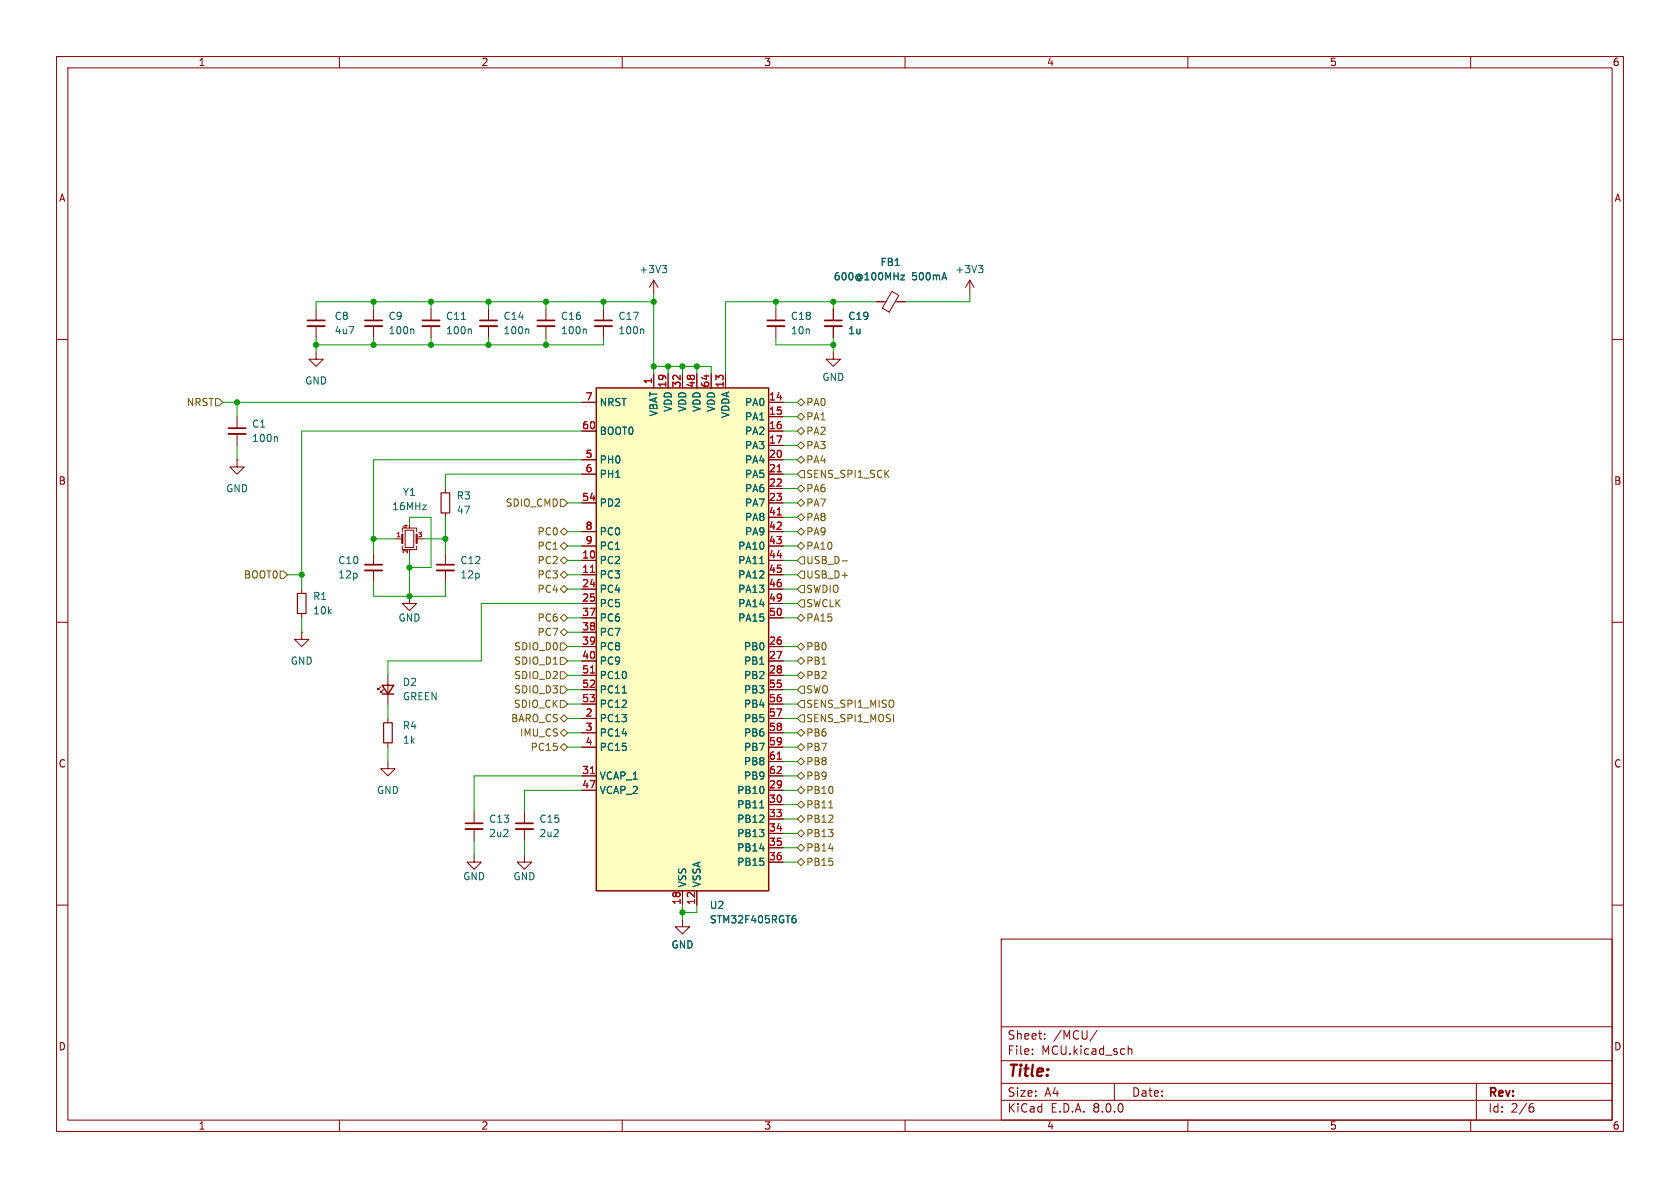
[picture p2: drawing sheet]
<svg xmlns="http://www.w3.org/2000/svg" width="297mm" height="210mm" viewBox="0 0 297 210" stroke-linecap="round" stroke-linejoin="round" font-family="sans-serif">
<g fill="none" stroke="#840000" stroke-width=".18">
<path d="M10 10h277v190h-277zM12 12h273v186h-273zM60 10v2M110 10v2M160 10v2M210 10v2M260 10v2M10 60h2M285 60h2M147.3 62.2v1.3h1.3l-1.3 1.3-1.3-1.3h1.3M10 110h2M285 110h2"/>
<path d="M10 160h2M285 160h2M177 166h108v32h-108zM60 198v2M110 198v2M160 198v2M177 194.5h108M177 191.5h108M177 187.5h108M177 181.5h108M182.5 186.3v.1M182.5 185.5v.1"/>
<path d="M184.7 183.6v.1M184.7 182.8v.1M194 182.1l-1.3 2M197 191.5v3M199.5 184.9v1.5M199.5 185.5l.2-.1 .3 .1 .1 .9M210 198v2M260 198v2M261 191.5v6.5M270.6 195.7h.3l.3 .3-.1 .5-.5 .1M271 195.1l-.4 .1"/>
</g>
<path d="M105.4 68.6h30.5v88.9h-30.5z" fill="#ffffc2"/>
<path d="M105.4 68.6h30.5v88.9h-30.5zM67.6 121.2h2l-1 1.5zM67.6 122.7h2" fill="none" stroke="#840000" stroke-width=".25"/>
<g fill="none" stroke="#840000" stroke-width=".18">
<path d="M55.9 54.6v2M55.9 57.7v2M66 54.6v2M66 57.7v2M76.2 54.6v2M76.2 57.7v2M86.4 54.6v2M86.4 57.7v2M96.5 54.6v2M96.5 57.7v2M106.7 54.6v2M106.7 57.7v2"/>
<path d="M115.6 49.5v2.6M115.6 49.5l-.8 1.3M115.6 49.5l.7 1.3M137.2 54.6v2M137.2 57.7v2M147.3 54.6v2M147.3 57.7v2M154.9 53.3h1.7M157.7 51.5l1.2 .7-1.7 3-1.2-.7zM158.3 53.3h1.7M171.4 49.5l-.7 1.3M171.4 49.5v2.6"/>
<path d="M171.4 49.5l.8 1.3M41.9 73.7v2M41.9 76.7v2M55.9 62.2v1.3h1.2l-1.2 1.3-1.3-1.3h1.3M102.9 71.1h2.5M102.9 76.2h2.5M115.6 66v2.6M118.1 66v2.6M120.6 66v2.6M123.2 66v2.6M125.7 66v2.6M128.3 66v2.6"/>
<path d="M135.9 71.1h2.5M135.9 73.7h2.5M135.9 76.2h2.5M135.9 78.7h2.5M41.9 81.3v1.3h1.3l-1.3 1.2-1.3-1.2h1.3M41.9 81.3h.1M66 97.8v2M69.8 95.3h1.3M71.1 96.5v.7h2.6v-.7M71.1 94v-.7h2.6v.7M71.6 93.7h1.6v3.1h-1.6zM73.7 95.3h1.2"/>
<path d="M78.7 86.4v.7M78.7 90.7v.7M78.7 97.8v2M102.9 99.1h2.5M102.9 81.3h2.5M102.9 83.8h2.5M102.9 88.9h2.5M102.9 94h2.5M102.9 96.5h2.5M135.9 99.1h2.5M135.9 81.3h2.5M135.9 83.8h2.5"/>
<path d="M135.9 86.4h2.5M135.9 88.9h2.5M135.9 91.4h2.5M135.9 94h2.5M135.9 96.5h2.5M53.3 111.8v1.2h1.3l-1.3 1.3-1.2-1.3h1.2M53.3 111.8h.1M53.3 104.1v.8M53.3 108.5v.7M66 100.8v2.1M68.6 119.4v5.1M72.4 105.4v1.3h1.3l-1.3 1.3-1.3-1.3h1.3"/>
<path d="M78.7 100.8v2.1M102.9 101.6h2.5M102.9 104.1h2.5M102.9 106.7h2.5M102.9 114.3h2.5M102.9 116.8h2.5M102.9 119.4h2.5M102.9 109.2h2.5M102.9 111.8h2.5M135.9 101.6h2.5M135.9 104.1h2.5M135.9 106.7h2.5"/>
<path d="M135.9 114.3h2.5M135.9 116.8h2.5M135.9 119.4h2.5M135.9 109.2h2.5M67.3 121.4l-.5 .5v-.2v.2h.3M67.8 121.9l-.5 .5v-.2v.2h.3M68.6 134.6v1.3h1.2l-1.2 1.3-1.3-1.3h1.3M68.6 127v.8M68.6 131.3v.8M102.9 127h2.5M102.9 139.7h2.5M102.9 129.5h2.5"/>
<path d="M102.9 137.2h2.5M102.9 132.1h2.5M102.9 121.9h2.5M102.9 124.5h2.5M135.9 127h2.5M135.9 139.7h2.5M135.9 129.5h2.5M135.9 137.2h2.5M135.9 132.1h2.5M135.9 121.9h2.5M135.9 124.5h2.5M135.9 134.6h2.5"/>
<path d="M83.8 151.1v1.3h1.3l-1.3 1.3-1.3-1.3h1.3M83.8 143.5v2M83.8 146.6v2M92.7 151.1v1.3h1.3l-1.3 1.3-1.3-1.3h1.3M92.7 143.5v2M92.7 146.6v2M120.6 157.5v2.5M123.2 157.5v2.5M135.9 142.2h2.5M135.9 144.8h2.5M135.9 147.3h2.5M135.9 149.9h2.5"/>
<path d="M135.9 152.4h2.5M120.6 162.6v1.2h1.3l-1.3 1.3-1.2-1.3h1.2"/>
</g>
<path d="M137.4 83.4h.7M137.4 91h.7M104.4 101.2h.7M104.4 119h.7M104.4 136.7h.7M137.4 134.2h.7" fill="none" stroke="#a90000" stroke-width=".18"/>
<g fill="none" stroke="#006464" stroke-width=".18">
<path d="M73 58.2l.2 .1v.7M81.6 56.5h.7M83.1 58.2l.2 .1v.7M93.3 58.2l.2 .1v.7M103.5 58.2l.1 .1v.7M113.6 58.2l.2 .1v.7M117.1 46.9h.8l-.5 .5M117.6 47.4l.3 .3v.3l-.3 .2M159.3 48.6h.6l-.6 .9h.6M173 46.9h.7l-.4 .5M173.5 47.4l.2 .3v.3l-.2 .2M48.9 77.2l.1 .2v.7"/>
<path d="M134.3 99.6h.7M110 122.5h.7M134.3 142.8h.7M140.3 162.4h.3l.1 .2v.4l-.4 .1M140.4 161.9h.2"/>
</g>
<g fill="none" stroke="#840000" stroke-width=".33">
<path d="M54.4 57.7h3M64.5 57.7h3.1M74.7 57.7h3M84.8 57.7h3.1M95 57.7h3M105.2 57.7h3M135.6 57.7h3.1M145.8 57.7h3M40.4 76.7h3M64.5 100.8h3.1M77.2 100.8h3.1M82.3 146.6h3"/>
<path d="M91.2 146.6h3"/>
</g>
<g fill="none" stroke="#840000" stroke-width=".3">
<path d="M54.4 56.6h3M64.5 56.6h3.1M74.7 56.6h3M84.8 56.6h3.1M95 56.6h3M105.2 56.6h3M135.6 56.6h3.1M145.8 56.6h3M40.4 75.7h3M64.5 99.8h3.1M77.2 99.8h3.1M82.3 145.5h3"/>
<path d="M91.2 145.5h3"/>
</g>
<path d="M78 87.1h1.5v3.6h-1.5zM52.6 104.9h1.5v3.6h-1.5zM67.8 127.8h1.5v3.5h-1.5z" fill="none" stroke="#840000" stroke-width=".2"/>
<path d="M71.1 94.5v1.5M73.7 94.5v1.5" fill="none" stroke="#840000" stroke-width=".38"/>
<g fill="none" stroke="#725600" stroke-width=".18">
<path d="M38.1 70.5h.6l.7 .6-.7 .7h-.6zM141 71.1l.6-.6 .6 .6-.6 .7zM141 78.7l.6-.6 .6 .6-.6 .7zM141 73.7l.6-.7 .6 .7-.6 .6zM141 76.2l.6-.6 .6 .6-.6 .6zM99.1 99.1l.6-.7 .6 .7-.6 .6zM99.1 96.5l.6-.6 .6 .6-.6 .7zM99.1 88.3h.6l.6 .6-.6 .6h-.6zM99.1 94l.6-.7 .6 .7-.6 .6zM141 81.3l.6-.7 .6 .7-.6 .6zM141 91.4l.6-.6 .6 .6-.6 .7zM141 96.5l.6-.6 .6 .6-.6 .7z"/>
<path d="M141 94l.6-.7 .6 .7-.6 .6zM141 86.4l.6-.7 .6 .7-.6 .6zM141.6 98.4h.6v1.3h-.6l-.6-.6zM141.6 83.2h.6v1.3h-.6l-.6-.7zM141.6 88.3l.6 .6-.6 .6-.6-.6zM148.9 99.2h.9M49.5 101h.7l.6 .6-.6 .6h-.7zM99.1 116.2h.6l.6 .6-.6 .7h-.6zM99.1 111.8l.6-.7 .6 .7-.6 .6zM99.1 113.7h.6l.6 .6-.6 .6h-.6zM99.1 104.1l.6-.6 .6 .6-.6 .7zM99.1 101.6l.6-.6 .6 .6-.6 .6z"/>
<path d="M99.1 109.2l.6-.6 .6 .6-.6 .7zM99.1 118.7h.6l.6 .7-.6 .6h-.6zM141 119.4l.6-.7 .6 .7-.6 .6zM141 116.8l.6-.6 .6 .6-.6 .7zM141 114.3l.6-.6 .6 .6-.6 .6zM141 109.2l.6-.6 .6 .6-.6 .7zM141.6 101h.6v1.2h-.6l-.6-.6zM141.6 106h.6v1.3h-.6l-.6-.6zM141.6 103.5h.6v1.3h-.6l-.6-.7zM99.1 123.8h.6l.6 .7-.6 .6h-.6zM99.1 127l.6-.6 .6 .6-.6 .6zM99.1 132.1l.6-.7 .6 .7-.6 .6z"/>
<path d="M99.1 121.3h.6l.6 .6-.6 .7h-.6zM99.1 129.5l.6-.6 .6 .6-.6 .7zM141 134.6l.6-.6 .6 .6-.6 .7zM141 129.5l.6-.6 .6 .6-.6 .7zM141 132.1l.6-.7 .6 .7-.6 .6zM141 137.2l.6-.7 .6 .7-.6 .6zM141 139.7l.6-.6 .6 .6-.6 .6zM141.6 121.3h.6v1.3h-.6l-.6-.7zM141.6 126.4h.6v1.2h-.6l-.6-.6zM141.6 123.8h.6v1.3h-.6l-.6-.6zM141 152.4l.6-.6 .6 .6-.6 .6zM141 147.3l.6-.6 .6 .6-.6 .7z"/>
<path d="M141 144.8l.6-.7 .6 .7-.6 .6zM141 142.2l.6-.6 .6 .6-.6 .7zM141.6 149.2l.6 .7-.6 .6-.6-.6zM146.5 142.8h.7"/>
</g>
<g fill="none" stroke="#009600" stroke-width=".18">
<path d="M55.9 59.7v2.5M66 53.3v1.3M66 59.7v1.3M76.2 53.3v1.3M76.2 59.7v1.3M86.4 53.3v1.3M86.4 59.7v1.3M96.5 53.3v1.3M96.5 59.7v1.3M106.7 59.7v1.3h-50.8M106.7 53.3v1.3M115.6 53.3h-59.7v1.3"/>
<path d="M115.6 52.1v13.9M137.2 53.3v1.3M137.2 59.7v1.3h10.1M147.3 53.3v1.3M147.3 59.7v2.5M154.9 53.3h-26.6v12.7M171.4 52.1v1.2h-11.4M39.4 71.1h63.5M41.9 71.1v2.6M41.9 78.7v2.6M102.9 76.2h-49.6v27.9M115.6 64.8h10.1v1.2"/>
<path d="M118.1 64.8v1.2M120.6 64.8v1.2M123.2 64.8v1.2M138.4 71.1h2.6M138.4 76.2h2.6M138.4 73.7h2.6M138.4 78.7h2.6M66 95.3h3.8M72.4 92.7v-1.3h3.8v8.9h-3.8M72.4 97.8v7.6M74.9 95.3h3.8M78.7 91.4v6.4"/>
<path d="M100.3 88.9h2.6M100.3 99.1h2.6M100.3 96.5h2.6M100.3 94h2.6M102.9 81.3h-36.9v16.5M102.9 83.8h-24.2v2.6M138.4 88.9h2.6M138.4 81.3h2.6M138.4 99.1h2.6M138.4 91.4h2.6M138.4 96.5h2.6M138.4 94h2.6"/>
<path d="M138.4 83.8h2.6M138.4 86.4h2.6M50.8 101.6h2.5M53.3 109.2v2.6M66 102.9v2.5h12.7v-2.5M100.3 109.2h2.6M100.3 114.3h2.6M100.3 104.1h2.6M100.3 101.6h2.6M100.3 116.8h2.6M100.3 119.4h2.6M100.3 111.8h2.6"/>
<path d="M102.9 106.7h-17.8v10.1h-16.5v2.6M138.4 106.7h2.6M138.4 109.2h2.6M138.4 114.3h2.6M138.4 104.1h2.6M138.4 101.6h2.6M138.4 116.8h2.6M138.4 119.4h2.6M68.6 124.5v2.5M68.6 132.1v2.5M100.3 132.1h2.6M100.3 129.5h2.6"/>
<path d="M100.3 124.5h2.6M100.3 127h2.6M100.3 121.9h2.6M102.9 139.7h-10.2v3.8M102.9 137.2h-19.1v6.3M138.4 139.7h2.6M138.4 137.2h2.6M138.4 132.1h2.6M138.4 134.6h2.6M138.4 129.5h2.6M138.4 124.5h2.6M138.4 127h2.6"/>
<path d="M138.4 121.9h2.6M83.8 148.6v2.5M92.7 148.6v2.5M138.4 144.8h2.6M138.4 142.2h2.6M138.4 152.4h2.6M138.4 147.3h2.6M138.4 149.9h2.6M120.6 160v2.6M123.2 160v1.3h-2.6"/>
</g>
<g fill="#009600" stroke="#009600" stroke-width=".18">
<circle cx="120.6" cy="64.8" r=".46"/>
<circle cx="115.6" cy="53.3" r=".46"/>
<circle cx="115.6" cy="64.8" r=".46"/>
<circle cx="118.1" cy="64.8" r=".46"/>
<circle cx="123.2" cy="64.8" r=".46"/>
<circle cx="96.5" cy="61" r=".46"/>
<circle cx="106.7" cy="53.3" r=".46"/>
<circle cx="96.5" cy="53.3" r=".46"/>
<circle cx="86.4" cy="61" r=".46"/>
<circle cx="86.4" cy="53.3" r=".46"/>
<circle cx="147.3" cy="61" r=".46"/>
<circle cx="120.6" cy="161.3" r=".46"/>
<circle cx="137.2" cy="53.3" r=".46"/>
<circle cx="147.3" cy="53.3" r=".46"/>
<circle cx="41.9" cy="71.1" r=".46"/>
<circle cx="66" cy="61" r=".46"/>
<circle cx="76.2" cy="53.3" r=".46"/>
<circle cx="76.2" cy="61" r=".46"/>
<circle cx="66" cy="53.3" r=".46"/>
<circle cx="55.9" cy="61" r=".46"/>
<circle cx="72.4" cy="100.3" r=".46"/>
<circle cx="72.4" cy="105.4" r=".46"/>
<circle cx="78.7" cy="95.3" r=".46"/>
<circle cx="66" cy="95.3" r=".46"/>
<circle cx="53.3" cy="101.6" r=".46"/>
</g>
<text font-size="2.8" fill="#840000" x="178" y="190.9">Title:</text>
<g font-size="2.1" fill="#840000">
<text x="178" y="184">Sheet:</text>
<text x="186.2" y="184">/MCU/</text>
<text x="178" y="186.7">File:</text>
<text x="184.1" y="186.7">MCU.kicad_sch</text>
<text x="178" y="196.9">KiCad</text>
<text x="178" y="194.1">Size:</text>
<text x="184.7" y="194.1">A4</text>
<text x="185.7" y="196.9">E.D.A.</text>
<text x="193.3" y="196.9">8.0.0</text>
<text x="200" y="194.1">Date:</text>
<text x="263" y="194.3">Rev:</text>
<text x="263" y="196.9">Id:</text>
<text x="267.1" y="196.9">2/6</text>
</g>
<g font-size="1.8" fill="#840000">
<text x="35" y="11.9">1</text>
<text x="85" y="11.9">2</text>
<text x="135" y="11.9">3</text>
<text x="185" y="11.9">4</text>
<text x="235" y="11.9">5</text>
<text x="285" y="11.9">6</text>
<text x="10.3" y="35.9">A</text>
<text x="285.3" y="35.9">A</text>
<text x="10.3" y="85.9">B</text>
<text x="285.3" y="85.9">B</text>
<text x="10.3" y="135.9">C</text>
<text x="285.3" y="135.9">C</text>
<text x="10.3" y="185.9">D</text>
<text x="285.3" y="185.9">D</text>
<text x="35" y="199.9">1</text>
<text x="85" y="199.9">2</text>
<text x="135" y="199.9">3</text>
<text x="185" y="199.9">4</text>
<text x="235" y="199.9">5</text>
<text x="285" y="199.9">6</text>
</g>
<g font-size="1.8" fill="#006464">
<text x="155.6" y="47.2">FB1</text>
<text x="112.9" y="48.5">+3V3</text>
<text x="147.3" y="49.8">600@100MHz</text>
<text x="161.2" y="49.8">500mA</text>
<text x="168.8" y="48.5">+3V3</text>
<text x="59.1" y="56.7">C8</text>
<text x="59.1" y="59.3">4u7</text>
<text x="68.6" y="56.7">C9</text>
<text x="68.6" y="59.3">100n</text>
<text x="78.7" y="59.3">100n</text>
<text x="78.7" y="56.7">C11</text>
<text x="88.9" y="59.3">100n</text>
<text x="88.9" y="56.7">C14</text>
<text x="99.1" y="59.3">100n</text>
<text x="99.1" y="56.7">C16</text>
<text x="109.2" y="59.3">100n</text>
<text x="109.2" y="56.7">C17</text>
<text x="139.7" y="56.7">C18</text>
<text x="139.7" y="59.3">10n</text>
<text x="149.9" y="59.3">1u</text>
<text x="149.9" y="56.7">C19</text>
<text x="53.8" y="68.2">GND</text>
<text x="105.9" y="72">NRST</text>
<text x="131.6" y="72">PA0</text>
<text x="145.3" y="67.5">GND</text>
<text x="44.5" y="75.8">C1</text>
<text x="105.9" y="77.1">BOOT0</text>
<text x="116.4" y="73.7" transform="rotate(-90 116.4 73.7)">VBAT</text>
<text x="119" y="72.9" transform="rotate(-90 119 72.9)">VDD</text>
<text x="121.5" y="72.9" transform="rotate(-90 121.5 72.9)">VDD</text>
<text x="124.1" y="72.9" transform="rotate(-90 124.1 72.9)">VDD</text>
<text x="126.6" y="72.9" transform="rotate(-90 126.6 72.9)">VDD</text>
<text x="129.1" y="74" transform="rotate(-90 129.1 74)">VDDA</text>
<text x="131.6" y="74.5">PA1</text>
<text x="131.6" y="77.1">PA2</text>
<text x="44.5" y="78.3">100n</text>
<text x="105.9" y="82.1">PH0</text>
<text x="131.6" y="79.6">PA3</text>
<text x="131.6" y="82.1">PA4</text>
<text x="39.9" y="87.2">GND</text>
<text x="71.1" y="87.9">Y1</text>
<text x="80.7" y="88.5">R3</text>
<text x="105.9" y="89.8">PD2</text>
<text x="105.9" y="84.7">PH1</text>
<text x="131.6" y="84.7">PA5</text>
<text x="131.6" y="87.2">PA6</text>
<text x="131.6" y="89.8">PA7</text>
<text x="69.2" y="90.4">16MHz</text>
<text x="80.7" y="91">47</text>
<text x="105.9" y="94.8">PC0</text>
<text x="131.6" y="92.3">PA8</text>
<text x="131.6" y="94.8">PA9</text>
<text x="59.7" y="99.9">C10</text>
<text x="81.3" y="99.9">C12</text>
<text x="105.9" y="99.9">PC2</text>
<text x="105.9" y="97.4">PC1</text>
<text x="130.4" y="97.4">PA10</text>
<text x="130.4" y="99.9">PA11</text>
<text x="55.3" y="106.3">R1</text>
<text x="59.7" y="102.5">12p</text>
<text x="81.3" y="102.5">12p</text>
<text x="105.9" y="102.5">PC3</text>
<text x="105.9" y="105">PC4</text>
<text x="105.9" y="107.5">PC5</text>
<text x="130.4" y="102.5">PA12</text>
<text x="130.4" y="105">PA13</text>
<text x="130.4" y="107.5">PA14</text>
<text x="55.3" y="108.8">10k</text>
<text x="70.4" y="110.1">GND</text>
<text x="105.9" y="110.1">PC6</text>
<text x="105.9" y="112.6">PC7</text>
<text x="130.4" y="110.1">PA15</text>
<text x="51.3" y="117.7">GND</text>
<text x="105.9" y="115.2">PC8</text>
<text x="105.9" y="117.7">PC9</text>
<text x="131.4" y="115.2">PB0</text>
<text x="131.4" y="117.7">PB1</text>
<text x="71.1" y="121.4">D2</text>
<text x="71.1" y="124">GREEN</text>
<text x="105.9" y="120.2">PC10</text>
<text x="105.9" y="122.8">PC11</text>
<text x="105.9" y="125.3">PC12</text>
<text x="131.4" y="120.2">PB2</text>
<text x="131.4" y="122.8">PB3</text>
<text x="131.4" y="125.3">PB4</text>
<text x="71.1" y="129.1">R4</text>
<text x="71.1" y="131.7">1k</text>
<text x="105.9" y="127.9">PC13</text>
<text x="105.9" y="130.4">PC14</text>
<text x="131.4" y="127.9">PB5</text>
<text x="131.4" y="130.4">PB6</text>
<text x="105.9" y="132.9">PC15</text>
<text x="131.4" y="132.9">PB7</text>
<text x="131.4" y="135.5">PB8</text>
<text x="66.5" y="140.6">GND</text>
<text x="105.9" y="138">VCAP_1</text>
<text x="105.9" y="140.6">VCAP_2</text>
<text x="130.2" y="140.6">PB10</text>
<text x="130.2" y="143.1">PB11</text>
<text x="131.4" y="138">PB9</text>
<text x="86.4" y="145.6">C13</text>
<text x="86.4" y="148.2">2u2</text>
<text x="95.3" y="145.6">C15</text>
<text x="95.3" y="148.2">2u2</text>
<text x="130.2" y="145.6">PB12</text>
<text x="130.2" y="148.2">PB13</text>
<text x="81.8" y="155.8">GND</text>
<text x="90.7" y="155.8">GND</text>
<text x="130.2" y="150.7">PB14</text>
<text x="130.2" y="153.3">PB15</text>
<text x="121.5" y="157" transform="rotate(-90 121.5 157)">VSS</text>
<text x="124.1" y="157" transform="rotate(-90 124.1 157)">VSSA</text>
<text x="125.4" y="160.9">U2</text>
<text x="118.6" y="167.9">GND</text>
<text x="125.4" y="163.4">STM32F405RGT6</text>
</g>
<g font-size="1.8" fill="#725600">
<text x="32.9" y="72">NRST</text>
<text x="142.4" y="72">PA0</text>
<text x="142.4" y="74.5">PA1</text>
<text x="142.4" y="77.1">PA2</text>
<text x="142.4" y="82.1">PA4</text>
<text x="142.4" y="79.6">PA3</text>
<text x="89.3" y="89.8">SDIO_CMD</text>
<text x="142.4" y="84.7">SENS_SPI1_SCK</text>
<text x="142.4" y="89.8">PA7</text>
<text x="142.4" y="87.2">PA6</text>
<text x="94.9" y="94.8">PC0</text>
<text x="142.4" y="92.3">PA8</text>
<text x="142.4" y="94.8">PA9</text>
<text x="94.9" y="99.9">PC2</text>
<text x="94.9" y="97.4">PC1</text>
<text x="142.4" y="99.9">USB_D-</text>
<text x="142.4" y="97.4">PA10</text>
<text x="43" y="102.5">BOOT0</text>
<text x="94.9" y="105">PC4</text>
<text x="94.9" y="102.5">PC3</text>
<text x="142.4" y="102.5">USB_D+</text>
<text x="142.4" y="107.5">SWCLK</text>
<text x="142.4" y="105">SWDIO</text>
<text x="94.9" y="112.6">PC7</text>
<text x="94.9" y="110.1">PC6</text>
<text x="142.4" y="110.1">PA15</text>
<text x="90.8" y="117.7">SDIO_D1</text>
<text x="90.8" y="115.2">SDIO_D0</text>
<text x="142.4" y="117.7">PB1</text>
<text x="142.4" y="115.2">PB0</text>
<text x="90.7" y="125.3">SDIO_CK</text>
<text x="90.8" y="120.2">SDIO_D2</text>
<text x="90.8" y="122.8">SDIO_D3</text>
<text x="142.4" y="122.8">SWO</text>
<text x="142.4" y="120.2">PB2</text>
<text x="142.4" y="125.3">SENS_SPI1_MISO</text>
<text x="90.3" y="127.9">BARO_CS</text>
<text x="91.8" y="130.4">IMU_CS</text>
<text x="142.4" y="130.4">PB6</text>
<text x="142.4" y="127.9">SENS_SPI1_MOSI</text>
<text x="93.7" y="132.9">PC15</text>
<text x="142.4" y="135.5">PB8</text>
<text x="142.4" y="132.9">PB7</text>
<text x="142.4" y="138">PB9</text>
<text x="142.4" y="143.1">PB11</text>
<text x="142.4" y="140.6">PB10</text>
<text x="142.4" y="148.2">PB13</text>
<text x="142.4" y="145.6">PB12</text>
<text x="142.4" y="153.3">PB15</text>
<text x="142.4" y="150.7">PB14</text>
</g>
<g font-size="1.8" fill="#a90000">
<text x="103.4" y="70.9">7</text>
<text x="115.3" y="68" transform="rotate(-90 115.3 68)">1</text>
<text x="117.9" y="68.6" transform="rotate(-90 117.9 68.6)">19</text>
<text x="120.4" y="68.6" transform="rotate(-90 120.4 68.6)">32</text>
<text x="122.9" y="68.6" transform="rotate(-90 122.9 68.6)">48</text>
<text x="125.5" y="68.6" transform="rotate(-90 125.5 68.6)">64</text>
<text x="128" y="68.6" transform="rotate(-90 128 68.6)">13</text>
<text x="135.8" y="70.9">14</text>
<text x="102.8" y="75.9">60</text>
<text x="135.8" y="73.4">15</text>
<text x="135.8" y="75.9">16</text>
<text x="103.4" y="81">5</text>
<text x="103.4" y="83.6">6</text>
<text x="135.8" y="78.5">17</text>
<text x="135.8" y="81">20</text>
<text x="135.8" y="83.6">21</text>
<text x="102.8" y="88.6">54</text>
<text x="135.8" y="86.1">22</text>
<text x="135.8" y="88.6">23</text>
<text x="103.4" y="93.7">8</text>
<text x="135.8" y="91.2">41</text>
<text x="135.8" y="93.7">42</text>
<text x="102.8" y="98.8">10</text>
<text x="102.8" y="101.3">11</text>
<text x="103.4" y="96.3">9</text>
<text x="135.8" y="96.3">43</text>
<text x="135.8" y="98.8">44</text>
<text x="135.8" y="101.3">45</text>
<text x="102.8" y="103.9">24</text>
<text x="102.8" y="106.4">25</text>
<text x="135.8" y="103.9">46</text>
<text x="135.8" y="106.4">49</text>
<text x="102.8" y="109">37</text>
<text x="102.8" y="111.5">38</text>
<text x="135.8" y="109">50</text>
<text x="102.8" y="114">39</text>
<text x="102.8" y="116.6">40</text>
<text x="102.8" y="119.1">51</text>
<text x="135.8" y="114">26</text>
<text x="135.8" y="116.6">27</text>
<text x="135.8" y="119.1">28</text>
<text x="102.8" y="121.7">52</text>
<text x="102.8" y="124.2">53</text>
<text x="135.8" y="121.7">55</text>
<text x="135.8" y="124.2">56</text>
<text x="103.4" y="126.7">2</text>
<text x="103.4" y="129.3">3</text>
<text x="103.4" y="131.8">4</text>
<text x="135.8" y="126.7">57</text>
<text x="135.8" y="129.3">58</text>
<text x="135.8" y="131.8">59</text>
<text x="102.8" y="136.9">31</text>
<text x="135.8" y="134.4">61</text>
<text x="135.8" y="136.9">62</text>
<text x="102.8" y="139.4">47</text>
<text x="135.8" y="139.4">29</text>
<text x="135.8" y="142">30</text>
<text x="135.8" y="144.5">33</text>
<text x="135.8" y="147.1">34</text>
<text x="135.8" y="149.6">35</text>
<text x="135.8" y="152.1">36</text>
<text x="120.4" y="160.1" transform="rotate(-90 120.4 160.1)">18</text>
<text x="122.9" y="160.1" transform="rotate(-90 122.9 160.1)">12</text>
</g>
<g font-size="1.1" fill="#a90000">
<text x="70" y="95">1</text>
<text x="72.1" y="93.5" transform="rotate(-90 72.1 93.5)">4</text>
<text x="73.8" y="95">3</text>
<text x="72.1" y="98" transform="rotate(-90 72.1 98)">2</text>
</g>
</svg>
